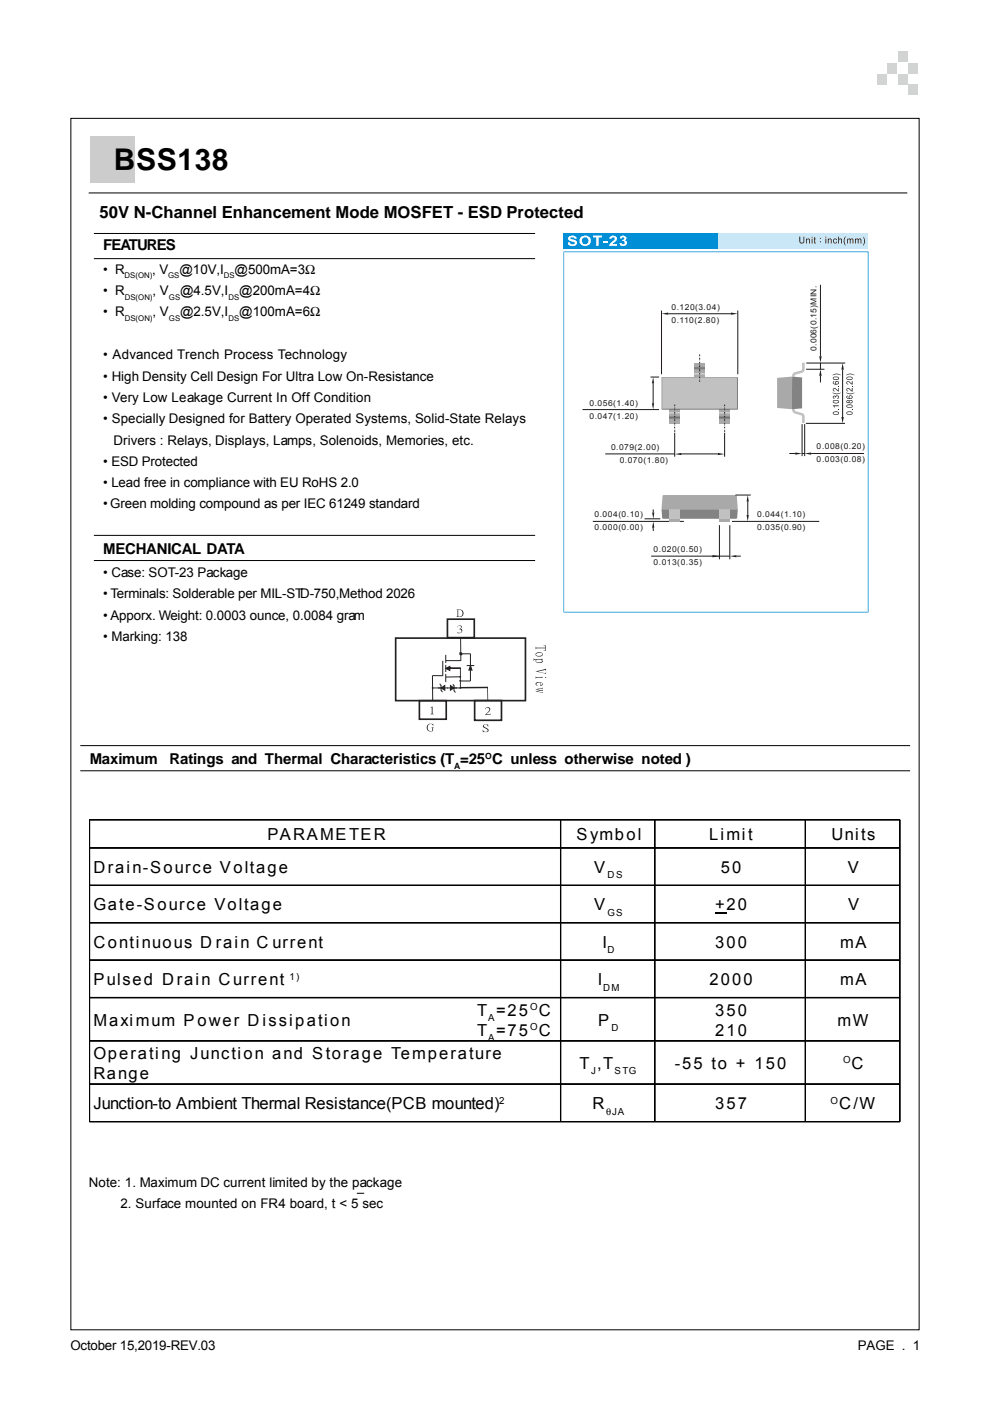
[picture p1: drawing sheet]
<svg xmlns="http://www.w3.org/2000/svg" width="210mm" height="297mm" viewBox="0 0 210 297" stroke-linecap="round" stroke-linejoin="round" font-family="sans-serif">
<path d="M15 25.1h179.9v256.8h-179.9z" fill="none" stroke="#000" stroke-width=".21"/>
<path d="M19.2 29h9.5v9.8h-9.5z" fill="#ccc"/>
<g fill="none" stroke="#000" stroke-width=".21">
<path d="M18.8 40.9h173.6M19.9 49.5h93.6M19.9 54.8h93.6M19.9 113.5h93.6M19.9 118.8h93.6M17 158.1h176M17 163.4h176M19 173.8h171.8v64h-171.8zM19 173.8h171.8M19 179.8h171.8M19 173.8v64M118.8 173.8v64"/>
<path d="M118.9 173.8v64M138.8 173.8v64M138.9 173.8v64M170.7 173.8v64M170.8 173.8v64M190.8 173.8v64M19 187.7h171.8M19 195.6h171.8M19 195.7h171.8M19 203.6h171.8M19 211.5h171.8M19 211.6h171.8"/>
<path d="M19 220.7h171.8M19 229.8h171.8M19 229.9h171.8M19 237.8h171.8"/>
</g>
<path d="M151.6 193.5h2.5" fill="none" stroke="#000" stroke-width=".25"/>
<path d="M83.9 135.3h27.5v13.3h-27.5zM94.9 131.3h5.7v3.9h-5.7zM88.9 148.6h5.7v3.9h-5.7zM100.6 148.5h5.7v4.2h-5.7z" fill="none" stroke="#231f20" stroke-width=".35"/>
<g fill="#231f20">
<path d="M97 132.8l.5-.2 .3 .1 .1 .3-.3 .3a.57 .57 0 0 1 .2 .8 .57 .57 0 0 1-.9 0h.1a.45 .45 0 0 0 .7 0 .45 .45 0 0 0-.1-.7h-.4l.2-.1a.35 .35 0 0 0 .3-.6 .35 .35 0 0 0-.6 .1l-.2 .2z" fill-rule="evenodd"/>
<path d="M91.2 150l.5-.2v1.4l.3 .2h-.8l.3-.2v-1.1z" fill-rule="evenodd"/>
<path d="M90.7 153.7l.4-.2 .7-.1 .1 .5a.66 .66 0 0 0-.9-.3 .66 .66 0 0 0-.3 .9 .59 .59 0 0 0 1 .4l-.1-.5-.2-.2h.6l-.2 .1v.6a.84 .84 0 0 1-1.1-.1 .84 .84 0 0 1 0-1.1z" fill-rule="evenodd"/>
<path d="M113.6 137.1l.2 .2h1.9l-.1-.3-.4-.2 .6 .1v1l-.6 .1 .4-.2 .1-.3h-1.9l-.2 .2z" fill-rule="evenodd"/>
<path d="M113.6 138.5a1 1 0 0 1 1.5 .2 .87 .87 0 0 1-1.6 0zM113.7 138.7a.71 .71 0 0 0 .6 .4 .71 .71 0 0 0 .7-.4 .89 .89 0 0 0-1.3 0z" fill-rule="evenodd"/>
<path d="M113.1 139.6l.4 .2h1.2l.2-.2 .2 .3h-.3a.36 .36 0 0 1 .3 .5 .36 .36 0 0 1-.5 .2 .69 .69 0 0 1-1-.6l.1-.1h-.4l-.2 .2zM113.7 140l-.1 .1a.81 .81 0 0 0 1.3 0l-.3-.2z" fill-rule="evenodd"/>
<path d="M113.5 142.4l2.3-.6v.4l-.2-.2-1.6 .4 1.3 .3 .5-.1v.3z" fill-rule="evenodd"/>
<path d="M115.6 143.6h.2zM113.6 143.4l.3 .2h.9l.1-.2 .2 .3h-1.3l-.2 .2z" fill-rule="evenodd"/>
<path d="M113.6 144.8a1.05 1.05 0 0 1 1.5 .2l-.1 .3-.5 .1v-.7a.64 .64 0 0 0-.8 .3l.4 .5-.5-.3zM114.6 144.7v.5h.2l.1-.3z" fill-rule="evenodd"/>
<path d="M113.5 146.1l1.6-.3v.3l-1.2 .1 .7 .1 .5-.1v.3l-.2-.1-1 .2 1.2 .1v.2l-1.6-.3 1-.2z" fill-rule="evenodd"/>
<path d="M102.5 153.7l1-.1v.5a.54 .54 0 0 0-.4-.4 .54 .54 0 0 0-.5 .2v.1a1.24 1.24 0 0 1 1 1l-.4 .2h-.8l-.1-.5a.55 .55 0 0 0 .5 .5 .55 .55 0 0 0 .6-.4l-.1-.1a1.06 1.06 0 0 1-.9-.9z" fill-rule="evenodd"/>
<path d="M96.7 129.2h.7a.8 .8 0 0 1 .9 .8 .8 .8 0 0 1-.9 .8h-.7l.3-.3v-1.1zM97.2 129.3v1.3a.7 .7 0 0 0 .9-.6 .7 .7 0 0 0-.9-.7z" fill-rule="evenodd"/>
<path d="M103 150a.56 .56 0 0 1 .9 .2 .56 .56 0 0 1-.3 .8l-.5 .4h.7l.3-.1-.2 .3h-1.1l.7-.7a.47 .47 0 0 0 0-.8 .47 .47 0 0 0-.7 .3z" fill-rule="evenodd"/>
</g>
<path d="M97.7 135.4v4.7M99.7 138.6v5.8M91.7 143.2l2.2 .1M93.9 140.1v3.2M94.5 140.1h3.2M97.6 141.7v4.2M97.6 143.5h-3.1M99 141.1h1.6" fill="none" stroke="#231f20" stroke-width=".21"/>
<path d="M94.8 141.6l2.8 .1h-2.9zM94.5 141.7l.9-.4v.8z" fill-rule="evenodd" fill="#231f20" stroke="#231f20" stroke-width=".21"/>
<path d="M99.7 140.8l.5 1.4h-.9z" fill="#231f20"/>
<path d="M97.9 138.6h1.8M97.6 144.4h2.1" fill="none" stroke="#231f20" stroke-width=".21"/>
<path d="M97.5 138.4h.2a.2 .2 0 0 1 .1 .3 .2 .2 0 0 1-.3 0z" fill-rule="evenodd" fill="#231f20"/>
<path d="M97.5 138.4h.2a.2 .2 0 0 1 .1 .3 .2 .2 0 0 1-.3 0z" fill="none" stroke="#231f20" stroke-width=".21"/>
<path d="M97.4 144.2h.3a.22 .22 0 0 1 0 .3 .22 .22 0 0 1-.3 0z" fill-rule="evenodd" fill="#231f20"/>
<path d="M94.5 138.8v1.7M94.5 141v1.5M94.5 142.9v1.7" fill="none" stroke="#231f20" stroke-width=".21"/>
<path d="M97.4 143.3h.3l.1 .2-.2 .2-.2-.1z" fill-rule="evenodd" fill="#231f20"/>
<path d="M91.7 143.2v5.3M93.2 145l.3 .4M93.5 145.3v1.1M93.5 146.3l.3 .4M96 145.1l.3 .4M96.3 145.3v1.2M96.3 146.4l.3 .4M97.6 145.9h-5.9M103.4 145.7v2.9M103.5 145.8h-5.9" fill="none" stroke="#231f20" stroke-width=".21"/>
<g fill="#231f20" stroke="#231f20" stroke-width=".21">
<path d="M95.5 145.3l.8 .6-.8 .4z"/>
<path d="M93.5 145.9l.8-.6v1z"/>
</g>
<g fill="#231f20">
<path d="M97.4 145.7h.3l.2 .2-.3 .2-.2-.1z" fill-rule="evenodd"/>
<path d="M91.6 145.7h.3l.1 .2-.2 .2-.2-.1z" fill-rule="evenodd"/>
</g>
<path d="M75.7 253h1.5" fill="none" stroke="#000" stroke-width=".21"/>
<path d="M119.4 49.3h33v3.4h-33z" fill="#008fd6"/>
<path d="M152.4 49.3h31.6v3.4h-31.6z" fill="#c9e7f6"/>
<g fill="#fff">
<path d="M120.7 50.1l.3-.1a1.03 1.03 0 0 1 1.3 .5v.1h-.5l-.3-.3-.5 .1a.26 .26 0 0 0 0 .3 .26 .26 0 0 0 .3 0l.7 .2 .4 .4-.2 .6-.4 .2a1.02 1.02 0 0 1-1.4-.7h.4l.4 .4h.4l.2-.2a.46 .46 0 0 0-.7-.4l-.4-.2-.3-.3v-.3z"/>
<path d="M125.7 50h1.9v.3h-.7v1.8h-.5v-1.8h-.7z"/>
<path d="M127.9 51.2h.9v.3h-.9z"/>
<path d="M129.3 50.3a.84 .84 0 0 1 .9-.3 .84 .84 0 0 1 .6 .7l-.1 .3-.8 .7h.9v.4h-1.6l.1-.4 .8-.7a.35 .35 0 0 0 .2-.6 .35 .35 0 0 0-.6 .1v.1h-.5z"/>
<path d="M131.5 50.2l.1-.1a.81 .81 0 0 1 1.2 .2v.1a.43 .43 0 0 1-.3 .6 .63 .63 0 0 1 .4 .8 .63 .63 0 0 1-.9 .3l-.5-.1-.2-.3v-.2h.4a.38 .38 0 0 0 .4 .3 .38 .38 0 0 0 .4-.2l-.2-.4h-.4l.1-.4h.2a.28 .28 0 0 0 .1-.3 .28 .28 0 0 0-.3-.2 .28 .28 0 0 0-.2 .3l-.5-.1z"/>
<path d="M123.3 50.2a1.47 1.47 0 0 1 1.8 .2l.2 .4-.1 .6-.5 .6-.5 .2-.7-.2-.6-.6a1.09 1.09 0 0 1 .4-1.2zM123.4 51.1a.73 .73 0 0 0 1.4 0 .73 .73 0 0 0-1.4 0z"/>
</g>
<g fill="#1f1a17">
<path d="M169.5 50.2h.2l.1 1.2h.5l.1-1.2h.1v.8a.53 .53 0 0 1-.5 .6 .53 .53 0 0 1-.5-.5z"/>
<path d="M170.9 50.6l.2 .1 .2-.1h.3l.1 1h-.2v-.9l-.4 .1v.8h-.2z"/>
<path d="M172.6 50.3l.2-.1v.4h.2l-.2 .1v.7h.2v.2l-.4-.1v-.8h-.1z"/>
<path d="M175.5 50.6l.2 .1 .2-.1 .4 .1v.9h-.1l-.1-.9-.4 .1v.8h-.2z"/>
<path d="M176.8 50.6h.5l.2 .3-.4-.2a.41 .41 0 0 0-.3 .6l.4 .2 .3-.3a.44 .44 0 0 1-.6 .4 .44 .44 0 0 1-.2-.6z"/>
<path d="M177.7 50.2h.2v.5l.2-.1 .4 .1v.9h-.1l-.1-.9-.4 .1v.8h-.2z"/>
<path d="M179.2 50.2h.1l-.3 1 .3 .8h-.2l-.1-.5a1.31 1.31 0 0 1 .2-1.3z"/>
<path d="M179.6 50.6l.2 .1 .2-.1 .3 .1 .3-.1h.3v1h-.1l-.1-.9-.3 .1-.1 .8h-.1l-.1-.9h-.2l-.1 .9h-.2z"/>
<path d="M181.3 50.6l.1 .1 .3-.1 .3 .1 .2-.1h.3l.1 1h-.1l-.1-.9-.4 .2v.7h-.1l-.1-.8-.2-.1-.2 .9h-.1z"/>
<path d="M183 50.2a1.25 1.25 0 0 1 0 1.8l.2-1.1z"/>
<path d="M172.1 50.2h.2v.2h-.2zM172.1 50.6h.2v1h-.2z"/>
<path d="M175 50.2h.2v.2h-.2zM175 50.6h.2v1h-.2z"/>
<path d="M173.8 50.4l.2 .2h-.1zM173.8 51.2h.2v.2z"/>
</g>
<g fill="none" stroke="#aaa9a9" stroke-width=".21">
<path d="M147.2 77.1h2.2M147.2 77.3h2.2M147.2 77.5h2.2M147.2 77.7h2.2M147.2 77.7l2.2 .1M147.2 78.5l2.2 .1M147.2 78.6h2.2M147.2 78.7h2.2M147.2 78.8h2.2M147.2 78.9h2.2M147.2 79h2.2M147.2 79.6h2.2"/>
<path d="M147.2 79.9h2.2M147.2 77h2.2M147.2 77.2h2.2M147.2 77.4h2.2M147.2 78.5h2.2M147.2 79.8h2.2M149.4 77.2h-2.2M149.4 77.4h-2.2M149.4 77.6h-2.2M149.4 78.9h-2.2M149.4 79l-2.2 .1M149.4 79.1h-2.2"/>
<path d="M149.4 79.6l-2.2 .1M149.4 79.7h-2.2M149.4 79.7l-2.2 .1M141.9 89.7h2.3M141.9 89.6l2.3 .1M141.9 89.5h2.3M141.9 89.4h2.3M141.9 89.3h2.3M141.9 89.1h2.3M141.9 88.9h2.3M141.9 88.1h2.3M141.9 88h2.3"/>
<path d="M141.9 87.8h2.3M141.9 87.7h2.3M141.9 87.2h2.3M141.9 87.1l2.3 .1M141.9 87h2.3M141.9 89.6h2.3M141.9 89.2h2.3M141.9 89h2.3M144.2 89.1l-2.3 .1M144.2 89h-2.3M144.2 88.9l-2.3 .1M144.2 87.9h-2.3"/>
<path d="M144.2 87.8l-2.3 .1M144.2 87.1h-2.3M144.2 87l-2.3 .1M144.2 86.9h-2.3M152.5 88.9h2.2M152.5 88.1h2.2M152.5 87.7h2.2M152.5 89.6h2.2M152.5 89.4h2.2M152.5 89.2h2.2M152.5 89.1l2.2 .1M152.5 89h2.2"/>
<path d="M152.5 88.9l2.2 .1M152.5 88h2.2M152.5 87.9h2.2M152.5 87.8l2.2 .1M152.5 87.8h2.2M152.5 87.2h2.2M152.5 87.1h2.2M152.5 87l2.2 .1M152.5 87h2.2M152.5 86.9h2.2M154.7 89.7h-2.2M154.7 89.6l-2.2 .1"/>
<path d="M154.7 89.5h-2.2M154.7 89.4h-2.2M154.7 89.3h-2.2M154.7 89.1h-2.2M154.7 87.2h-2.2M154.7 87.1l-2.2 .1"/>
</g>
<path d="M147.2 78.5h2.2M147.2 77.8h2.2M141.9 88.1h2.3M141.9 88.9h2.3M152.5 88.9h2.2M152.5 88.1h2.2" fill="none" stroke="#a6a5a4" stroke-width=".21"/>
<path d="M141.9 88.8h2.3M152.5 88.8h2.2" fill="none" stroke="#a4a3a3" stroke-width=".21"/>
<path d="M141.9 88.8h2.3M141.9 88.1h2.3M152.5 88.8h2.2M152.5 88.1h2.2" fill="none" stroke="#a09f9f" stroke-width=".21"/>
<path d="M147.2 77.9h2.2M147.2 78.4h2.2M141.9 88.8h2.3M152.5 88.8h2.2" fill="none" stroke="#9e9d9c" stroke-width=".21"/>
<path d="M147.2 78.4h2.2M147.2 77.9h2.2M141.9 88.7h2.3M152.5 88.7h2.2" fill="none" stroke="#9a9a98" stroke-width=".21"/>
<path d="M141.9 88.7h2.3M152.5 88.7h2.2" fill="none" stroke="#969594" stroke-width=".21"/>
<path d="M147.2 77.9h2.2M147.2 78.4h2.2M141.9 88.7h2.3M152.5 88.7h2.2" fill="none" stroke="#949292" stroke-width=".21"/>
<path d="M147.2 77.9h2.2M147.2 78.4h2.2M141.9 88.7h2.3M152.5 88.7h2.2" fill="none" stroke="#90908f" stroke-width=".21"/>
<path d="M141.9 88.7h2.3M141.9 88.2h2.3M152.5 88.7h2.2M152.5 88.2h2.2" fill="none" stroke="#8f8e8e" stroke-width=".21"/>
<path d="M141.9 88.6h2.3M141.9 88.3h2.3M152.5 88.6h2.2M152.5 88.3h2.2" fill="none" stroke="#8b8989" stroke-width=".21"/>
<path d="M147.2 78h2.2M147.2 78.3h2.2M141.9 88.6h2.3M152.5 88.6h2.2" fill="none" stroke="#888787" stroke-width=".21"/>
<path d="M147.2 78h2.2M147.2 78.3h2.2M141.9 88.3h2.3M141.9 88.6h2.3M152.5 88.6h2.2M152.5 88.3h2.2" fill="none" stroke="#858584" stroke-width=".21"/>
<path d="M147.2 78h2.2M147.2 78.3h2.2M141.9 88.6h2.3M141.9 88.3h2.3M152.5 88.6h2.2M152.5 88.3h2.2" fill="none" stroke="#838080" stroke-width=".21"/>
<path d="M141.9 88.5h2.3M152.5 88.5h2.2" fill="none" stroke="#7e7d7c" stroke-width=".21"/>
<path d="M147.2 78.1h2.2M141.9 88.5h2.3M152.5 88.5h2.2" fill="none" stroke="#7b7a7a" stroke-width=".21"/>
<path d="M147.2 78.2h2.2M141.9 88.5h2.3M141.9 88.3h2.3M152.5 88.5h2.2M152.5 88.3h2.2" fill="none" stroke="#7a7978" stroke-width=".21"/>
<path d="M141.9 88.5h2.3M152.5 88.5h2.2" fill="none" stroke="#777675" stroke-width=".21"/>
<path d="M147.2 78.2h2.2M147.2 78.1h2.2M141.9 88.4h2.3M152.5 88.4h2.2" fill="none" stroke="#757472" stroke-width=".21"/>
<path d="M147.2 78.1h2.2M141.9 88.4h2.3M152.5 88.4h2.2" fill="none" stroke="#71706f" stroke-width=".21"/>
<path d="M147.2 78.2h2.2M141.9 88.3h2.3M152.5 88.3h2.2" fill="none" stroke="#7d7c7b" stroke-width=".21"/>
<path d="M141.9 88.2h2.3M152.5 88.2h2.2" fill="none" stroke="#929190" stroke-width=".21"/>
<path d="M147.2 78.4h2.2M141.9 88.2h2.3M152.5 88.2h2.2" fill="none" stroke="#989797" stroke-width=".21"/>
<path d="M141.9 88.2h2.3M152.5 88.2h2.2" fill="none" stroke="#9c9b9b" stroke-width=".21"/>
<path d="M147.2 79.1h2.2M141.9 87.7h2.3M152.5 87.7h2.2" fill="none" stroke="#afaeae" stroke-width=".21"/>
<path d="M147.2 79.1h2.2M141.9 87.7h2.3M152.5 87.7h2.2" fill="none" stroke="#b4b3b2" stroke-width=".21"/>
<path d="M147.2 79.5h2.2M147.2 79.2h2.2M141.9 87.6h2.3M141.9 87.3h2.3M152.5 87.6h2.2M152.5 87.3h2.2" fill="none" stroke="#b6b5b4" stroke-width=".21"/>
<path d="M147.2 79.2h2.2M141.9 87.6h2.3M152.5 87.6h2.2" fill="none" stroke="#babab9" stroke-width=".21"/>
<path d="M147.2 79.2h2.2M141.9 87.6h2.3M152.5 87.6h2.2" fill="none" stroke="#bfbfbe" stroke-width=".21"/>
<path d="M147.2 79.2h2.2M141.9 87.6h2.3M152.5 87.6h2.2" fill="none" stroke="#c5c5c4" stroke-width=".21"/>
<path d="M147.2 79.3h2.2M141.9 87.5h2.3M152.5 87.5h2.2" fill="none" stroke="#cacac9" stroke-width=".21"/>
<path d="M147.2 79.3h2.2M147.2 79.4h2.2M141.9 87.5h2.3M141.9 87.4h2.3M152.5 87.5h2.2M152.5 87.4h2.2" fill="none" stroke="#d0cfcf" stroke-width=".21"/>
<path d="M147.2 79.3h2.2M141.9 87.5h2.3M152.5 87.5h2.2" fill="none" stroke="#d2d1d1" stroke-width=".21"/>
<path d="M147.2 79.3h2.2M141.9 87.5h2.3M152.5 87.5h2.2" fill="none" stroke="#d8d7d7" stroke-width=".21"/>
<path d="M147.2 79.3l2.2 .1M141.9 87.4h2.3M141.9 87.5h2.3M152.5 87.4h2.2M152.5 87.5h2.2" fill="none" stroke="#dededd" stroke-width=".21"/>
<path d="M147.2 79.4h2.2M141.9 87.4h2.3M152.5 87.4h2.2" fill="none" stroke="#d5d4d4" stroke-width=".21"/>
<path d="M147.2 79.5h2.2M141.9 87.3h2.3M152.5 87.3h2.2" fill="none" stroke="#c7c7c6" stroke-width=".21"/>
<path d="M147.2 79.5h2.2M141.9 87.3h2.3M152.5 87.3h2.2" fill="none" stroke="#c2c1c1" stroke-width=".21"/>
<path d="M147.2 79.5h2.2M141.9 87.3h2.3M152.5 87.3h2.2" fill="none" stroke="#bdbdbc" stroke-width=".21"/>
<path d="M147.2 79.5h2.2M141.9 87.3h2.3M152.5 87.3h2.2" fill="none" stroke="#b1b0af" stroke-width=".21"/>
<path d="M147.2 77.8h2.2M147.2 78.5h2.2" fill="none" stroke="#a2a1a0" stroke-width=".21"/>
<path d="M147.2 77.9h2.2M147.2 78.3h2.2" fill="none" stroke="#8d8b8a" stroke-width=".21"/>
<path d="M147.2 78.1h2.2M147.2 78.2h2.2" fill="none" stroke="#797776" stroke-width=".21"/>
<path d="M140.3 108h16.1l-.1 1.8-.2 .2h-15.5l-.2-.2z" fill-rule="evenodd" fill="#848382"/>
<path d="M140.4 80.1h15.9v6.6h-15.9z" fill="#c2c1c1"/>
<path d="M140.3 79.9h16.1l-.1 .2h-15.9v6.5l-.1 .2z" fill-rule="evenodd" fill="#969594"/>
<g fill="none" stroke="#24211d" stroke-width=".21">
<path d="M148.3 75.2v.3M148.3 75.7h.1M148.3 75.9v.4M148.3 76.5h.1M148.3 76.7v.4M148.3 77.2v.1M148.3 77.5v.3M148.3 78v.1M148.3 78.3v.3M148.3 78.8v.1M148.3 79.1v.3M148.3 79.6h.1"/>
<path d="M148.3 79.9v.3M143.1 85.8v.3M143.1 86.3v.1M143.1 86.6v.3M143.1 87.1h.1M143.1 87.3v.4M143.1 87.9h.1M143.1 88.2v.2M143.1 88.7h.1M143.1 88.9v.4M143.1 89.5h.1M143.1 89.7v.3"/>
<path d="M143.1 90.2v.1M143.1 90.5v.3M143.1 91v.1M143.1 91.3v.2M148.3 80.4h.1M148.3 80.7v.3M153.6 85.8v.3M153.6 86.3v.1M153.6 86.6v.3M153.6 87.1h.1M153.6 87.3v.4M153.6 87.9h.1"/>
<path d="M153.6 88.2v.2M153.6 88.7h.1M153.6 88.9v.4M153.6 89.5h.1M153.6 89.7v.3M153.6 90.2v.1M153.6 90.5v.3M153.6 91v.1M153.6 91.3v.2"/>
</g>
<path d="M137.9 79.9h1.8M140.3 65.8v13.5M141.7 66.5h13.3M156.4 65.8v13.5M123.5 86.8h16.2M138.5 81.3v4.2M143.1 91.8v5M144.5 96.2h7.7M153.6 91.8v5" fill="none" stroke="#1f1a17" stroke-width=".21"/>
<g fill="#c2c1c1">
<path d="M141.9 108h2.3v2.5h-2.3z"/>
<path d="M152.5 108h2.2v2.5h-2.2z"/>
</g>
<path d="M140.5 105.1l.1-.1h15.4l.2 .1 .2 2.9h-16.1z" fill-rule="evenodd" fill="#aaa9a9"/>
<path d="M170.1 76.9h.5l-.1 1.8-.4 .4-1.5 .4-.1 .4-.6-.1 .3-.7 1.8-.7z" fill-rule="evenodd" fill="#c2c1c1"/>
<g fill="none" stroke="#1f1a17" stroke-width=".21">
<path d="M170.9 78.3h3.9M170.9 77h8.3M174 60.4v15.1M174 76.9v1.4M174 79.7v1.4M178.7 78.4v10M170.1 96.2h.5M170.1 89.9v6.8M170.6 89.9v6.8M170.9 89.8h8.3M172 96.2h11.2M125.7 110.5h19.3"/>
<path d="M136.7 110h3.3M138.1 117.9h16.6M152.5 111.4v7.2M154.7 111.4v7.2M155.2 110.5h18.5M155.9 105h3.3M158.5 106.4v2.8"/>
</g>
<path d="M167.9 86.8l.6-.1 .1 .4 1.6 .5 .3 .3 .1 1.8h-.5v-1.4l-.2-.2-1.5-.5-.3-.3z" fill-rule="evenodd" fill="#c2c1c1"/>
<path d="M140.3 86.8l.1-.1h15.9v-6.5l.1-.3v6.9z" fill-rule="evenodd" fill="#605d5c"/>
<path d="M164.8 80.1l3.1-.2v6.9l-3.1-.3z" fill-rule="evenodd" fill="#aaa9a9"/>
<path d="M167.9 79.8l2.2 .2v6.6l-2.2 .2z" fill-rule="evenodd" fill="#848382"/>
<g fill="#aaa9a9">
<path d="M141.9 110h2.3v.5h-2.3z"/>
<path d="M152.5 110h2.2v.5h-2.2z"/>
</g>
<g fill="#1f1a17">
<path d="M140.3 66.5l1.4-.2v.4z"/>
<path d="M155 66.3l1.4 .2-1.4 .2z"/>
<path d="M138.5 79.9l.2 1.4h-.5z"/>
<path d="M138.2 85.5h.5l-.2 1.3z"/>
<path d="M152.2 96l1.4 .3-1.4 .2z"/>
<path d="M143.1 96.3l1.4-.3v.5z"/>
</g>
<path d="M128.3 96.2h14.8" fill="none" stroke="#1f1a17" stroke-width=".21"/>
<g fill="#1f1a17">
<path d="M168.6 95.9l1.5 .3-1.5 .2z"/>
<path d="M170.6 96.2l1.4-.3v.5z"/>
<path d="M178.7 77l.2 1.4h-.5z"/>
<path d="M178.4 88.4h.5l-.2 1.4z"/>
<path d="M174 78.3l.2 1.4h-.5z"/>
<path d="M173.7 75.5h.5l-.2 1.4z"/>
<path d="M138.3 108.6h.4l-.2 1.4z"/>
<path d="M138.5 110.5l.2 1.4h-.4z"/>
<path d="M158.5 105l.3 1.4h-.5z"/>
<path d="M158.3 109.2h.5l-.3 1.3z"/>
<path d="M151.1 117.7l1.4 .2-1.4 .3z"/>
</g>
<path d="M156.2 117.9h.9" fill="none" stroke="#1f1a17" stroke-width=".21"/>
<path d="M154.7 117.9l1.5-.2v.5z" fill="#1f1a17"/>
<path d="M167.4 96.2h1.3" fill="none" stroke="#1f1a17" stroke-width=".21"/>
<g fill="#1f1a17">
<path d="M177.7 86.8h.1v.1h-.1z"/>
<path d="M176.6 86h1.2v.1h-.9l.1 .3h-.1z"/>
<path d="M176.7 84l.3-.1 .2 .1 .2-.2 .3 .1 .2 .4-.2 .3-.2-.2a.25 .25 0 0 0 .2-.3 .25 .25 0 0 0-.3-.2 .25 .25 0 0 0-.1 .4l-.5-.3-.1 .3 .2 .3-.2-.1z"/>
<path d="M176.5 83.2l.8 .3 .9-.3a1.12 1.12 0 0 1-1.7 0z"/>
<path d="M176.7 82.4a.8 .8 0 0 1 1 .4v-.5h.1v.7l-1-.6-.1 .3 .3 .3-.3-.1-.1-.2z"/>
<path d="M177.7 81.8h.1v.2h-.1z"/>
<path d="M176.5 79.5l.2-.1a1.13 1.13 0 0 1 1.5 .2l-.2-.1a1.51 1.51 0 0 0-1.5 .1z"/>
<path d="M180.6 86.8h.2v.1h-.2z"/>
<path d="M179.4 83.2l.8 .3 1-.3a1.17 1.17 0 0 1-1.8 0z"/>
<path d="M179.6 82.4a.8 .8 0 0 1 1 .4v-.5h.2v.7l-1.1-.6-.1 .3 .2 .3-.2-.1-.1-.2z"/>
<path d="M180.6 81.8h.2v.2h-.2z"/>
<path d="M179.6 80.9l.4-.1 .6 .5v-.5h.2v.7l-.9-.5-.3 .1 .2 .4h-.2l-.1-.2z"/>
<path d="M179.4 79.5l.1-.1a1.21 1.21 0 0 1 1.7 .2l-.3-.1a1.51 1.51 0 0 0-1.5 .1z"/>
<path d="M176.6 87.4l.8-.2 .4 .3a.41 .41 0 0 1-.1 .5 .41 .41 0 0 1-.5-.1h-.3a.37 .37 0 0 1-.3-.5zM176.8 87.4l-.1 .3 .1 .1a.6 .6 0 0 0 1-.3l-.6-.2z"/>
<path d="M176.6 85l.3-.1a.61 .61 0 0 1 .6-.2 .61 .61 0 0 1 .4 .6l-.4 .2h-.5l-.4-.1zM176.7 85a.44 .44 0 0 0 .3 .5 .44 .44 0 0 0 .5-.1l.3-.2-.2-.2z"/>
<path d="M176.6 81l.3-.2-.2 .5 .5 .1a.39 .39 0 0 1 .2-.6 .39 .39 0 0 1 .5 .3 .39 .39 0 0 1-.5 .4l-.7-.1zM177.2 81.1a.25 .25 0 0 0 .5 0 .25 .25 0 0 0-.5 0z"/>
<path d="M176.6 80.1l.3-.2h.6l.3 .1 .1 .3-.4 .3h-.5l-.4-.2zM176.7 80.1v.1a.68 .68 0 0 0 1 .1l.1-.1-.3-.2z"/>
<path d="M179.5 87.4l.8-.2 .4 .3a.41 .41 0 0 1-.1 .5 .41 .41 0 0 1-.5-.1l-.6-.1zM179.7 87.4l-.1 .3 .2 .1h.7l.1-.3a.6 .6 0 0 0-.9-.1z"/>
<path d="M179.5 85.9l.8-.1a.37 .37 0 0 1 .5 .4 .37 .37 0 0 1-.5 .3 .51 .51 0 0 1-.6 0 .51 .51 0 0 1-.2-.5zM179.6 86a.35 .35 0 0 0 .5 .3l.5-.1v-.2l-.1-.1z"/>
<path d="M179.5 84.9l1.1-.1 .2 .3a.39 .39 0 0 1-.3 .4 .39 .39 0 0 1-.4-.2l-.2 .2-.3-.1-.1-.1zM179.6 85v.1a.19 .19 0 0 0 .1 .2 .19 .19 0 0 0 .3-.1 .19 .19 0 0 0-.1-.2zM180.1 85a.25 .25 0 0 0 .1 .4 .25 .25 0 0 0 .4-.1 .25 .25 0 0 0-.1-.4z"/>
<path d="M179.5 83.9l.3-.1v.2l-.2 .1 .1 .2 .4 .1a.34 .34 0 0 1-.1-.4 .34 .34 0 0 1 .4-.2 .36 .36 0 0 1 .3 .6l-.2 .2-.9-.1-.1-.2zM180.1 84.2a.26 .26 0 0 0 .5 0 .26 .26 0 0 0-.5 0z"/>
<path d="M179.5 80.1l.3-.2h.6l.3 .1 .1 .3-.5 .3h-.4l-.4-.2zM179.6 80.1v.1a.62 .62 0 0 0 1 0l-.2-.2z"/>
</g>
<path d="M138.5 108v.6M138.5 111.9v.7" fill="none" stroke="#1f1a17" stroke-width=".21"/>
<path d="M119.5 53.4h64.6v76.4h-64.6z" fill="none" stroke="#5eb8e5" stroke-width=".21"/>
<g fill="#d1d3d4">
<path d="M190.4 15.7h2v2.2h-2z"/>
<path d="M192.7 13.4h2v2.1h-2z"/>
<path d="M192.7 18h2v2.1h-2z"/>
<path d="M186.1 15.7h1.9v2.2h-1.9z"/>
<path d="M188.2 13.4h2v2.1h-2z"/>
<path d="M190.4 11h2v2.1h-2z"/>
</g>
<text font-size="6.3" x="24.1" y="36.1">BSS138</text>
<g font-size="3.5">
<text x="21.1" y="46.2">50V N-Channel Enhancement Mode MOSFET - ESD Protected</text>
<text x="56.7" y="178.2">PARAMETER</text>
<text x="122.3" y="178.2">Symbol</text>
<text x="150.3" y="178.2">Limit</text>
<text x="176.3" y="178.2">Units</text>
<text x="19.8" y="185.1">Drain-Source Voltage</text>
<text x="126" y="185.1">V</text>
<text x="152.8" y="185.1">50</text>
<text x="179.8" y="185.1">V</text>
<text x="19.8" y="193">Gate-Source Voltage</text>
<text x="126" y="193">V</text>
<text x="151.6" y="193">+20</text>
<text x="179.8" y="193">V</text>
<text x="19.8" y="201">Continuous D rain C urrent</text>
<text x="127.7" y="201">I</text>
<text x="151.6" y="201">300</text>
<text x="178.1" y="201">mA</text>
<text x="19.8" y="208.9">Pulsed D rain Current</text>
<text x="126.8" y="208.9">I</text>
<text x="150.4" y="208.9">2000</text>
<text x="178.1" y="208.9">mA</text>
<text x="101.1" y="215.3">T =25 C</text>
<text x="151.6" y="215.3">350</text>
<text x="19.8" y="217.4">Maximum P ower D issipation</text>
<text x="101.1" y="219.6">T =75 C</text>
<text x="126.8" y="217.4">P</text>
<text x="151.6" y="219.6">210</text>
<text x="177.6" y="217.4">mW</text>
<text x="19.8" y="224.5">Operating Junction and Storage Temperature</text>
<text x="122.9" y="226.6">T ,T</text>
<text x="143.1" y="226.6">-55 to + 150</text>
<text x="180.5" y="226.6">C</text>
<text x="19.8" y="228.7">Range</text>
<text x="19.8" y="235.1">Junction-to Ambient Thermal Resistance(PCB mounted)</text>
<text x="125.6" y="235.1">R</text>
<text x="151.6" y="235.1">357</text>
<text x="177.9" y="235.1">C/W</text>
</g>
<g font-size="3.2">
<text x="21.9" y="53.1">FEATURES</text>
<text x="21.9" y="117.4">MECHANICAL DATA</text>
<text x="19" y="162">Maximum</text>
<text x="35.9" y="162">Ratings and Thermal Characteristics (T =25 C unless otherwise noted )</text>
</g>
<g font-size="2.8">
<text x="21.9" y="58">• R</text>
<text x="32.3" y="58">, V</text>
<text x="38.1" y="58">@10V,I</text>
<text x="49.7" y="58">@500mA=3Ω</text>
<text x="21.9" y="62.6">• R</text>
<text x="32.3" y="62.6">, V</text>
<text x="38.2" y="62.6">@4.5V,I</text>
<text x="50.7" y="62.6">@200mA=4Ω</text>
<text x="21.9" y="67.1">• R</text>
<text x="32.3" y="67.1">, V</text>
<text x="38.2" y="67.1">@2.5V,I</text>
<text x="50.7" y="67.1">@100mA=6Ω</text>
<text x="21.9" y="76.2">• Advanced Trench Process Technology</text>
<text x="21.9" y="80.7">• High Density Cell Design For Ultra Low On-Resistance</text>
<text x="21.9" y="85.2">• Very Low Leakage Current In Off Condition</text>
<text x="21.9" y="89.7">• Specially Designed for Battery Operated Systems, Solid-State Relays</text>
<text x="24.1" y="94.3">Drivers : Relays, Displays, Lamps, Solenoids, Memories, etc.</text>
<text x="21.9" y="98.8">• ESD Protected</text>
<text x="21.9" y="103.3">• Lead free in compliance with EU RoHS 2.0</text>
<text x="21.9" y="107.8">• Green molding compound as per IEC 61249 standard</text>
<text x="21.9" y="122.4">• Case: SOT-23 Package</text>
<text x="21.9" y="126.9">• Terminals: Solderable per MIL-STD-750,Method 2026</text>
<text x="21.9" y="131.4">• Apporx. Weight: 0.0003 ounce, 0.0084 gram</text>
<text x="21.9" y="135.9">• Marking: 138</text>
<text x="18.8" y="251.7">Note: 1. Maximum DC current limited by the package</text>
<text x="25.5" y="256.1">2. Surface mounted on FR4 board, t &lt; 5 sec</text>
<text x="15" y="286.3">October 15,2019-REV.03</text>
<text x="181.9" y="286.3">PAGE . 1</text>
</g>
<g font-size="2.1">
<text x="128.8" y="186.2">DS</text>
<text x="128.8" y="194.2">GS</text>
<text x="128.8" y="202.1">D</text>
<text x="61.4" y="207.7">1)</text>
<text x="112.4" y="214.2">O</text>
<text x="127.9" y="210">DM</text>
<text x="103.5" y="216.5">A</text>
<text x="103.5" y="220.7">A</text>
<text x="112.4" y="218.4">O</text>
<text x="129.7" y="218.6">D</text>
<text x="125.3" y="227.8">J</text>
<text x="130.3" y="227.8">STG</text>
<text x="178.7" y="225.4">O</text>
<text x="105.8" y="234">2</text>
<text x="176.1" y="234">O</text>
<text x="128.5" y="236.3">θJA</text>
</g>
<g font-size="1.8">
<text x="102.9" y="161">O</text>
<text x="96.3" y="163.1">A</text>
</g>
<g font-size="1.7">
<text x="26.4" y="59">DS(ON)</text>
<text x="35.7" y="59">GS</text>
<text x="47.5" y="59">DS</text>
<text x="26.5" y="63.5">DS(ON)</text>
<text x="35.8" y="63.5">GS</text>
<text x="48.4" y="63.5">DS</text>
<text x="26.5" y="68">DS(ON)</text>
<text x="35.8" y="68">GS</text>
<text x="48.4" y="68">DS</text>
</g>
<g font-size="1.7" fill="#1f1a17">
<text x="142.4" y="65.7">0.120(3.04)</text>
<text x="142.4" y="68.4">0.110(2.80)</text>
<text x="173.2" y="74.4" transform="rotate(-90 173.2 74.4)">0.006(0.15)MIN.</text>
<text x="125" y="86">0.056(1.40)</text>
<text x="125" y="88.7">0.047(1.20)</text>
<text x="129.5" y="95.4">0.079(2.00)</text>
<text x="173.2" y="95.3">0.008(0.20)</text>
<text x="131.4" y="98.1">0.070(1.80)</text>
<text x="173.2" y="98">0.003(0.08)</text>
<text x="126.1" y="109.7">0.004(0.10)</text>
<text x="126.1" y="112.5">0.000(0.00)</text>
<text x="160.5" y="109.7">0.044(1.10)</text>
<text x="160.5" y="112.4">0.035(0.90)</text>
<text x="138.6" y="117.1">0.020(0.50)</text>
<text x="138.6" y="119.8">0.013(0.35)</text>
</g>
</svg>
